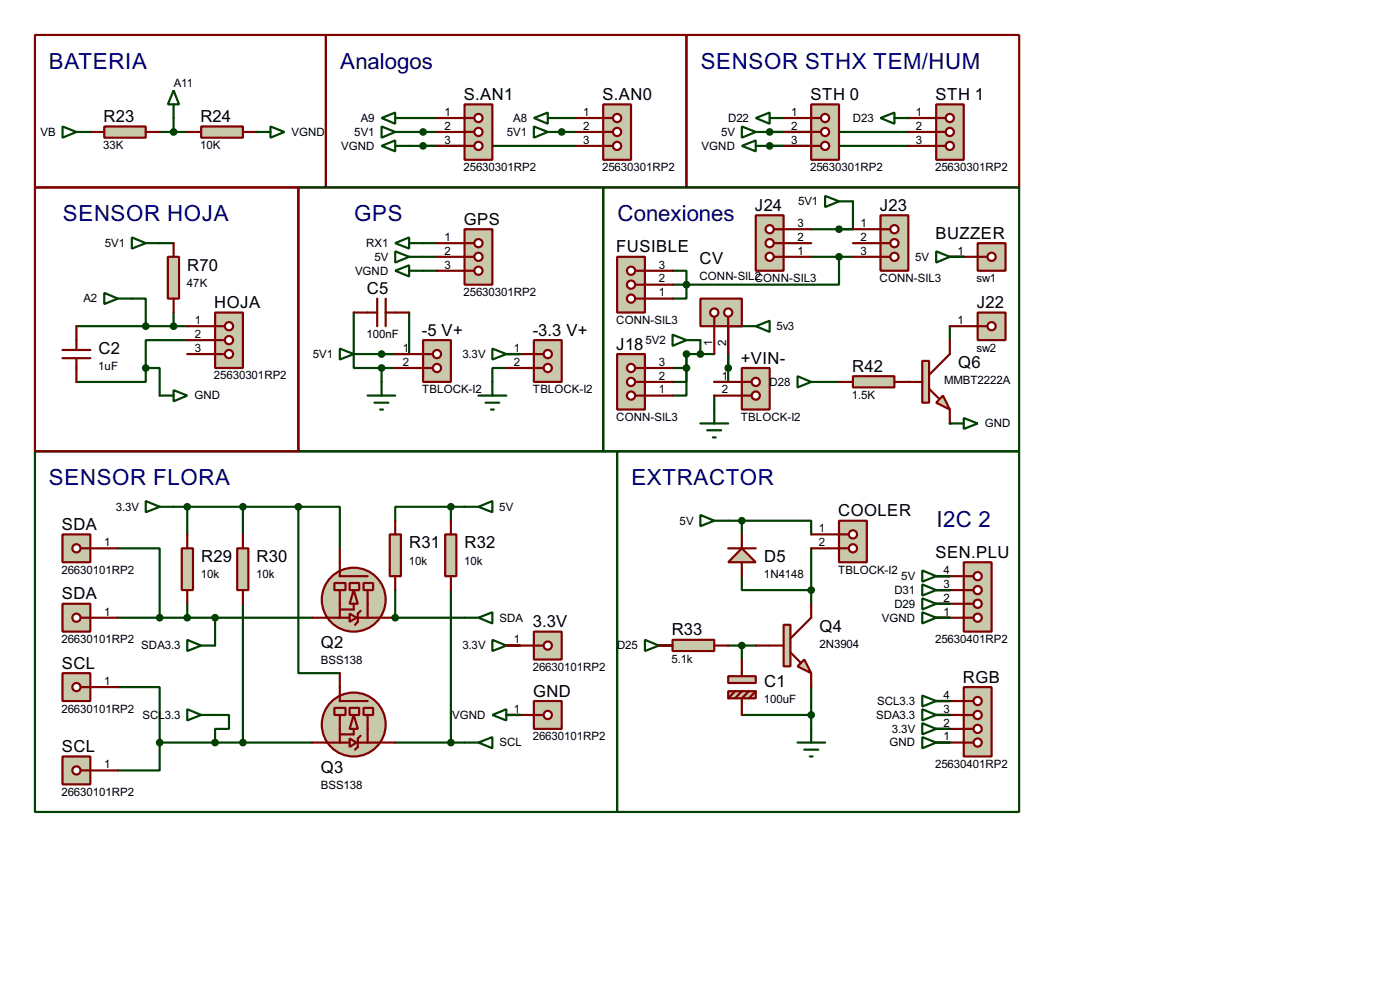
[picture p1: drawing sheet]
<svg xmlns="http://www.w3.org/2000/svg" width="256mm" height="180mm" viewBox="0 0 256 180" stroke-linecap="round" stroke-linejoin="round" font-family="sans-serif">
<circle cx="143.6" cy="21.6" r=".2" fill="#004000"/>
<path d="M141 26.7h25.4" fill="none" stroke="#004000" stroke-width=".4"/>
<circle cx="141" cy="24.2" r=".2" fill="#004000"/>
<path d="M141 24.2h25.4" fill="none" stroke="#004000" stroke-width=".4"/>
<circle cx="166.4" cy="21.6" r=".2" fill="#004000"/>
<path d="M102.9 21.6h2.6M77.5 47h2.6M77.5 44.5h2.6" fill="none" stroke="#004000" stroke-width=".4"/>
<circle cx="102.9" cy="24.2" r=".2" fill="#004000"/>
<path d="M75 24.2h5.1M75 21.6h5.1M102.9 24.2h2.6" fill="none" stroke="#004000" stroke-width=".4"/>
<circle cx="16.6" cy="24.2" r=".2" fill="#004000"/>
<path d="M29.3 24.2h5M31.8 21.6v2.6M24.2 54.7h2.5v5h-12.7M29.3 44.5h2.5M26.7 67.4v2.5h-12.7M92.8 67.4h-2.6v2.5M92.8 64.8h2.5M130.9 72.4v2.6M92.8 118.2h2.5" fill="none" stroke="#004000" stroke-width=".4"/>
<circle cx="141" cy="26.7" r=".2" fill="#004000"/>
<path d="M92.8 130.9h2.5" fill="none" stroke="#004000" stroke-width=".4"/>
<circle cx="47" cy="24.2" r=".2" fill="#004000"/>
<path d="M75 26.7h30.5M77.5 49.6h2.6M31.8 92.8h22.9M34.3 92.8v5M44.5 92.8v5M54.7 92.8h7.6v7.6M54.7 92.8v30.4h7.6M82.6 92.8h-10.2v2.5M82.6 92.8h2.5M82.6 92.8v2.5M34.3 110.5v2.6" fill="none" stroke="#004000" stroke-width=".4"/>
<circle cx="72.4" cy="113.1" r=".2" fill="#004000"/>
<g fill="none" stroke="#004000" stroke-width=".4">
<path d="M26.7 59.7h7.6M31.8 57.2v2.5M64.8 57.2v10.2h5.1M75 57.2v7.6h-5.1M123.2 49.6h2.6v2.5M123.2 52.1h2.6M125.8 52.1v2.6h-2.6M174 59.7v2.6M174 47h2.6M34.3 62.3h-7.6v5.1h2.6v5M67.4 64.8h5M69.9 67.4v2.5"/>
<path d="M69.9 67.4h2.5M123.2 69.9h2.6v-2.5v5h-2.6M133.4 95.3h2.5M135.9 95.3h12.7v2.5M135.9 95.3v2.5M21.6 100.4h7.7v12.7M21.6 113.1h12.7M44.5 110.5v25.4h12.7M72.4 108v5.1h12.7M82.6 108v27.9M120.7 118.2h2.5M133.4 118.2h5.1"/>
<path d="M135.9 105.5v2.5h12.7M135.9 118.2v2.5M148.6 100.4v10.1M21.6 125.8h7.7v15.2h-7.7M72.4 135.9h12.7M135.9 130.9h12.7M148.6 125.8v7.6"/>
</g>
<g fill="#004000">
<circle cx="166.4" cy="69.9" r=".2"/>
<circle cx="174" cy="77.5" r=".2"/>
</g>
<g fill="none" stroke="#004000" stroke-width=".4">
<path d="M135.9 23.2l2.6 1-2.6 1zM138.5 24.2h2.5M156.3 36.9v5.1h-2.6M135.9 59.7h-2.5v7.7M148.6 47h7.7M148.6 42h7.7M153.7 47v5.1h-27.9M125.8 64.8v2.6h-2.6M125.8 64.8v2.6M125.8 64.8h5.1M128.3 62.3v2.5M133.4 67.4v2.5h-2.5"/>
<path d="M133.4 64.8v2.6M151.2 69.9h2.5M34.3 113.1h22.9M39.4 113.1v5.1M171.5 113.1h2.5M171.5 110.5h2.5M171.5 105.5h2.5M171.5 108h2.5M29.3 135.9h15.2M39.4 130.9h2.6v2.5h-2.6v2.5M171.5 133.4h2.5M171.5 128.3h2.5"/>
<path d="M171.5 130.9h2.5M171.5 135.9h2.5"/>
</g>
<path d="M148.6 19.1h5.1v10.2h-5.1z" fill="#c8c8aa" stroke="#800000" stroke-width=".4"/>
<path d="M148.6 21.6h1.8" fill="none" stroke="#800000" stroke-width=".4"/>
<circle cx="151.1" cy="21.6" r=".75" fill="#feffff" stroke="#800000" stroke-width=".4"/>
<path d="M148.6 24.2h1.8" fill="none" stroke="#800000" stroke-width=".4"/>
<circle cx="151.1" cy="24.2" r=".75" fill="#feffff" stroke="#800000" stroke-width=".4"/>
<path d="M148.6 26.7h1.8" fill="none" stroke="#800000" stroke-width=".4"/>
<circle cx="151.1" cy="26.7" r=".75" fill="#feffff" stroke="#800000" stroke-width=".4"/>
<path d="M143.6 21.6h5M143.6 24.2h5M143.6 26.7h5" fill="none" stroke="#800000" stroke-width=".4"/>
<path d="M138.5 21.6l2.5-1v2.1zM141 21.6h2.6" fill="none" stroke="#004000" stroke-width=".4"/>
<path d="M171.5 19.1h5.1v10.2h-5.1z" fill="#c8c8aa" stroke="#800000" stroke-width=".4"/>
<path d="M171.5 21.6h1.8" fill="none" stroke="#800000" stroke-width=".4"/>
<circle cx="174" cy="21.6" r=".75" fill="#feffff" stroke="#800000" stroke-width=".4"/>
<path d="M171.5 24.2h1.8" fill="none" stroke="#800000" stroke-width=".4"/>
<circle cx="174" cy="24.2" r=".75" fill="#feffff" stroke="#800000" stroke-width=".4"/>
<path d="M171.5 26.7h1.8" fill="none" stroke="#800000" stroke-width=".4"/>
<circle cx="174" cy="26.7" r=".75" fill="#feffff" stroke="#800000" stroke-width=".4"/>
<path d="M166.4 21.6h5.1M166.4 24.2h5.1M166.4 26.7h5.1" fill="none" stroke="#800000" stroke-width=".4"/>
<g fill="#004000" stroke="#004000" stroke-width=".4">
<circle cx="141" cy="26.7" r=".5"/>
<circle cx="141" cy="24.2" r=".5"/>
</g>
<path d="M161.3 21.6l2.6-1v2.1zM163.9 21.6h2.5M72.4 46l2.6 1-2.6 1.1zM75 47h2.5" fill="none" stroke="#004000" stroke-width=".4"/>
<path d="M85.1 42h5.1v10.1h-5.1z" fill="#c8c8aa" stroke="#800000" stroke-width=".4"/>
<path d="M85.1 44.5h1.8" fill="none" stroke="#800000" stroke-width=".4"/>
<circle cx="87.6" cy="44.5" r=".75" fill="#feffff" stroke="#800000" stroke-width=".4"/>
<path d="M85.1 47h1.8" fill="none" stroke="#800000" stroke-width=".4"/>
<circle cx="87.6" cy="47" r=".75" fill="#feffff" stroke="#800000" stroke-width=".4"/>
<path d="M85.1 49.6h1.8" fill="none" stroke="#800000" stroke-width=".4"/>
<circle cx="87.6" cy="49.6" r=".75" fill="#feffff" stroke="#800000" stroke-width=".4"/>
<path d="M80.1 44.5h5M80.1 47h5M80.1 49.6h5" fill="none" stroke="#800000" stroke-width=".4"/>
<path d="M97.8 23.2l2.6 1-2.6 1zM100.4 24.2h2.5M72.4 44.5l2.6-1v2zM75 44.5h2.5" fill="none" stroke="#004000" stroke-width=".4"/>
<path d="M110.5 19.1h5.1v10.2h-5.1z" fill="#c8c8aa" stroke="#800000" stroke-width=".4"/>
<path d="M110.5 21.6h1.8" fill="none" stroke="#800000" stroke-width=".4"/>
<circle cx="113" cy="21.6" r=".75" fill="#feffff" stroke="#800000" stroke-width=".4"/>
<path d="M110.5 24.2h1.8" fill="none" stroke="#800000" stroke-width=".4"/>
<circle cx="113" cy="24.2" r=".75" fill="#feffff" stroke="#800000" stroke-width=".4"/>
<path d="M110.5 26.7h1.8" fill="none" stroke="#800000" stroke-width=".4"/>
<circle cx="113" cy="26.7" r=".75" fill="#feffff" stroke="#800000" stroke-width=".4"/>
<path d="M105.5 21.6h5M105.5 24.2h5M105.5 26.7h5" fill="none" stroke="#800000" stroke-width=".4"/>
<path d="M69.9 23.2l2.5 1-2.5 1zM72.4 24.2h2.6M97.8 21.6l2.6-1v2.1zM100.4 21.6h2.5" fill="none" stroke="#004000" stroke-width=".4"/>
<circle cx="102.9" cy="24.2" r=".5" fill="#004000" stroke="#004000" stroke-width=".4"/>
<path d="M85.1 19.1h5.1v10.2h-5.1z" fill="#c8c8aa" stroke="#800000" stroke-width=".4"/>
<path d="M85.1 21.6h1.8" fill="none" stroke="#800000" stroke-width=".4"/>
<circle cx="87.6" cy="21.6" r=".75" fill="#feffff" stroke="#800000" stroke-width=".4"/>
<path d="M85.1 24.2h1.8" fill="none" stroke="#800000" stroke-width=".4"/>
<circle cx="87.6" cy="24.2" r=".75" fill="#feffff" stroke="#800000" stroke-width=".4"/>
<path d="M85.1 26.7h1.8" fill="none" stroke="#800000" stroke-width=".4"/>
<circle cx="87.6" cy="26.7" r=".75" fill="#feffff" stroke="#800000" stroke-width=".4"/>
<path d="M80.1 21.6h5M80.1 24.2h5M80.1 26.7h5" fill="none" stroke="#800000" stroke-width=".4"/>
<path d="M69.9 21.6l2.5-1v2.1zM72.4 21.6h2.6M128.3 94.3l2.6 1-2.6 1zM130.9 95.3h2.5" fill="none" stroke="#004000" stroke-width=".4"/>
<circle cx="77.5" cy="24.2" r=".5" fill="#004000" stroke="#004000" stroke-width=".4"/>
<path d="M19.1 23.2h7.6v2h-7.6z" fill="#c8c8aa" stroke="#800000" stroke-width=".4"/>
<path d="M16.6 24.2h2.5M26.7 24.2h2.6" fill="none" stroke="#800000" stroke-width=".4"/>
<path d="M36.9 23.2h7.6v2h-7.6z" fill="#c8c8aa" stroke="#800000" stroke-width=".4"/>
<path d="M34.3 24.2h2.6M44.5 24.2h2.5" fill="none" stroke="#800000" stroke-width=".4"/>
<path d="M31.8 16.6l1 2.5h-2zM31.8 19.1v2.5M11.5 23.2l2.5 1-2.5 1zM14 24.2h2.6M6.4 82.6h106.7v66h-106.7zM90.2 117.1l2.6 1.1-2.6 1zM92.8 118.2h2.5" fill="none" stroke="#004000" stroke-width=".4"/>
<circle cx="31.8" cy="24.2" r=".5" fill="#004000" stroke="#004000" stroke-width=".4"/>
<path d="M30.8 47h2v7.7h-2z" fill="#c8c8aa" stroke="#800000" stroke-width=".4"/>
<path d="M14 59.7v4.4M31.8 44.5v2.5M31.8 54.7v2.5M11.5 65.6h5.1M11.5 64.1h5.1M14 65.6v4.3" fill="none" stroke="#800000" stroke-width=".4"/>
<path d="M77.5 62.3h5.1v7.6h-5.1z" fill="#c8c8aa" stroke="#800000" stroke-width=".4"/>
<path d="M77.5 64.8h1.8" fill="none" stroke="#800000" stroke-width=".4"/>
<circle cx="80" cy="64.8" r=".75" fill="#feffff" stroke="#800000" stroke-width=".4"/>
<path d="M77.5 67.4h1.8" fill="none" stroke="#800000" stroke-width=".4"/>
<circle cx="80" cy="67.4" r=".75" fill="#feffff" stroke="#800000" stroke-width=".4"/>
<path d="M72.4 64.8h5.1M72.4 67.4h5.1" fill="none" stroke="#800000" stroke-width=".4"/>
<path d="M97.8 62.3h5.1v7.6h-5.1z" fill="#c8c8aa" stroke="#800000" stroke-width=".4"/>
<path d="M97.8 64.8h1.8" fill="none" stroke="#800000" stroke-width=".4"/>
<circle cx="100.3" cy="64.8" r=".75" fill="#feffff" stroke="#800000" stroke-width=".4"/>
<path d="M97.8 67.4h1.8" fill="none" stroke="#800000" stroke-width=".4"/>
<circle cx="100.3" cy="67.4" r=".75" fill="#feffff" stroke="#800000" stroke-width=".4"/>
<path d="M92.8 64.8h5M92.8 67.4h5" fill="none" stroke="#800000" stroke-width=".4"/>
<path d="M24.2 43.5l2.5 1-2.5 1zM26.7 44.5h2.6" fill="none" stroke="#004000" stroke-width=".4"/>
<circle cx="26.7" cy="67.4" r=".5" fill="#004000" stroke="#004000" stroke-width=".4"/>
<path d="M97.8 115.6h5.1v5.1h-5.1z" fill="#c8c8aa" stroke="#800000" stroke-width=".4"/>
<path d="M97.8 118.2h1.8" fill="none" stroke="#800000" stroke-width=".4"/>
<circle cx="100.3" cy="118.2" r=".75" fill="#feffff" stroke="#800000" stroke-width=".4"/>
<path d="M92.8 118.2h5" fill="none" stroke="#800000" stroke-width=".4"/>
<path d="M11.5 110.5h5.1v5.1h-5.1z" fill="#c8c8aa" stroke="#800000" stroke-width=".4"/>
<path d="M14.8 113.1h1.8" fill="none" stroke="#800000" stroke-width=".4"/>
<circle cx="14" cy="113.1" r=".75" fill="#feffff" stroke="#800000" stroke-width=".4"/>
<path d="M16.6 113.1h5" fill="none" stroke="#800000" stroke-width=".4"/>
<path d="M11.5 123.2h5.1v5.1h-5.1z" fill="#c8c8aa" stroke="#800000" stroke-width=".4"/>
<path d="M14.8 125.8h1.8" fill="none" stroke="#800000" stroke-width=".4"/>
<circle cx="14" cy="125.8" r=".75" fill="#feffff" stroke="#800000" stroke-width=".4"/>
<path d="M16.6 125.8h5" fill="none" stroke="#800000" stroke-width=".4"/>
<path d="M97.8 128.3h5.1v5.1h-5.1z" fill="#c8c8aa" stroke="#800000" stroke-width=".4"/>
<path d="M97.8 130.9h1.8" fill="none" stroke="#800000" stroke-width=".4"/>
<circle cx="100.3" cy="130.9" r=".75" fill="#feffff" stroke="#800000" stroke-width=".4"/>
<path d="M92.8 130.9h5" fill="none" stroke="#800000" stroke-width=".4"/>
<path d="M11.5 97.8h5.1v5.1h-5.1z" fill="#c8c8aa" stroke="#800000" stroke-width=".4"/>
<path d="M14.8 100.4h1.8" fill="none" stroke="#800000" stroke-width=".4"/>
<circle cx="14" cy="100.4" r=".75" fill="#feffff" stroke="#800000" stroke-width=".4"/>
<path d="M16.6 100.4h5" fill="none" stroke="#800000" stroke-width=".4"/>
<path d="M11.5 138.5h5.1v5.1h-5.1z" fill="#c8c8aa" stroke="#800000" stroke-width=".4"/>
<path d="M14.8 141h1.8" fill="none" stroke="#800000" stroke-width=".4"/>
<circle cx="14" cy="141" r=".75" fill="#feffff" stroke="#800000" stroke-width=".4"/>
<path d="M16.6 141h5" fill="none" stroke="#800000" stroke-width=".4"/>
<g fill="none" stroke="#004000" stroke-width=".4">
<path d="M19.1 53.6l2.5 1.1-2.5 1zM21.6 54.7h2.6M62.3 63.8l2.5 1-2.5 1zM64.8 64.8h2.6M67.4 72.4h5M68.6 73.7h2.6M69.7 75h.5M69.9 69.9v2.5M87.7 72.4h5.1M89 73.7h2.5M90 75h.5M90.2 63.8l2.6 1-2.6 1z"/>
<path d="M90.2 69.9v2.5M92.8 64.8h2.5"/>
</g>
<circle cx="26.7" cy="59.7" r=".5" fill="#004000" stroke="#004000" stroke-width=".4"/>
<path d="M135.9 67.4h5.1v7.6h-5.1z" fill="#c8c8aa" stroke="#800000" stroke-width=".4"/>
<path d="M135.9 69.9h1.8" fill="none" stroke="#800000" stroke-width=".4"/>
<circle cx="138.4" cy="69.9" r=".75" fill="#feffff" stroke="#800000" stroke-width=".4"/>
<path d="M135.9 72.4h1.8" fill="none" stroke="#800000" stroke-width=".4"/>
<circle cx="138.4" cy="72.4" r=".75" fill="#feffff" stroke="#800000" stroke-width=".4"/>
<path d="M6.4 6.4h53.3v27.9h-53.3zM59.7 6.4h66.1v27.9h-66.1zM125.8 6.4h60.9v27.9h-60.9zM130.9 69.9h5M130.9 72.4h5" fill="none" stroke="#800000" stroke-width=".4"/>
<g fill="none" stroke="#004000" stroke-width=".4">
<path d="M47 24.2h2.6M49.6 23.2l2.5 1-2.5 1zM54.7 34.3h55.8v48.3h-55.8zM69.9 26.7l2.5-1v2zM72.4 26.7h2.6M110.5 34.3h76.2v48.3h-76.2zM135.9 26.7l2.6-1v2zM138.5 26.7h2.5M151.2 35.9l2.5 1-2.5 1zM153.7 36.9h2.6M72.4 49.6l2.6-1v2zM75 49.6h2.5"/>
<path d="M128.3 77.5h5.1M129.6 78.8h2.5M130.9 75v2.5M130.6 80.1h.5M90.2 130.9l2.6-1.1v2.1zM92.8 130.9h2.5"/>
</g>
<circle cx="77.5" cy="26.7" r=".5" fill="#004000" stroke="#004000" stroke-width=".4"/>
<path d="M33.3 100.4h2.1v7.6h-2.1z" fill="#c8c8aa" stroke="#800000" stroke-width=".4"/>
<path d="M34.3 97.8v2.6M34.3 108v2.5" fill="none" stroke="#800000" stroke-width=".4"/>
<path d="M43.5 100.4h2v7.6h-2z" fill="#c8c8aa" stroke="#800000" stroke-width=".4"/>
<path d="M44.5 97.8v2.6M44.5 108v2.5" fill="none" stroke="#800000" stroke-width=".4"/>
<path d="M71.4 97.8h2.1v7.7h-2.1z" fill="#c8c8aa" stroke="#800000" stroke-width=".4"/>
<path d="M72.4 95.3v2.5M72.4 105.5v2.5" fill="none" stroke="#800000" stroke-width=".4"/>
<path d="M81.6 97.8h2v7.7h-2z" fill="#c8c8aa" stroke="#800000" stroke-width=".4"/>
<path d="M82.6 95.3v2.5M82.6 105.5v2.5" fill="none" stroke="#800000" stroke-width=".4"/>
<g fill="#c8c8aa" stroke="#800000" stroke-width=".4">
<path d="M64.8 108l.8 2.5h-1.5z"/>
<circle cx="64.8" cy="109.8" r="5.9"/>
</g>
<path d="M62.3 102.9v2.6h5.1M62.3 108v5.1M64.8 110.5v1.1h-2.5M67.4 108v5.1" fill="none" stroke="#800000" stroke-width=".4"/>
<path d="M64.1 112.3l1.2 .8-1.2 .7z" fill="#c8c8aa" stroke="#800000" stroke-width=".4"/>
<path d="M59.7 113.1h4.4M65.6 113.1h4.1M66.1 111.8l-.5 .5v1.5l-.5 .6" fill="none" stroke="#800000" stroke-width=".4"/>
<g fill="#c8c8aa" stroke="#800000" stroke-width=".4">
<path d="M66.6 106.7h1.8v1.3h-1.8z"/>
<path d="M61.3 106.7h2v1.3h-2z"/>
<path d="M64.1 106.7h1.7v1.3h-1.7z"/>
</g>
<path d="M57.2 113.1h2.5M62.3 100.4v2.5M69.9 113.1h2.5" fill="none" stroke="#800000" stroke-width=".4"/>
<g fill="#c8c8aa" stroke="#800000" stroke-width=".4">
<path d="M64.8 130.9l.8 2.5h-1.5z"/>
<circle cx="64.8" cy="132.6" r="5.9"/>
</g>
<path d="M62.3 125.8v2.5h5.1M62.3 130.9v5M64.8 133.4v1h-2.5M67.4 130.9v5" fill="none" stroke="#800000" stroke-width=".4"/>
<path d="M64.1 135.2l1.2 .7-1.2 .8z" fill="#c8c8aa" stroke="#800000" stroke-width=".4"/>
<path d="M59.7 135.9h4.4M65.6 135.9h4.1M66.1 134.7l-.5 .5v1.5l-.5 .5" fill="none" stroke="#800000" stroke-width=".4"/>
<g fill="#c8c8aa" stroke="#800000" stroke-width=".4">
<path d="M66.6 129.6h1.8v1.3h-1.8z"/>
<path d="M61.3 129.6h2v1.3h-2z"/>
<path d="M64.1 129.6h1.7v1.3h-1.7z"/>
</g>
<path d="M57.2 135.9h2.5M62.3 123.2v2.6M69.9 135.9h2.5" fill="none" stroke="#800000" stroke-width=".4"/>
<g fill="none" stroke="#004000" stroke-width=".4">
<path d="M26.7 91.7l2.6 1.1-2.6 1zM29.3 92.8h2.5M85.1 92.8h2.6M87.7 92.8l2.5-1.1v2.1zM85.1 113.1h2.6M87.7 113.1l2.5-1v2zM118.2 117.1l2.5 1.1-2.5 1zM120.7 118.2h2.5M85.1 135.9h2.6M87.7 135.9l2.5-1v2.1zM146.1 135.9h5.1M147.4 137.2h2.5"/>
<path d="M148.4 138.5h.5M148.6 133.4v2.5"/>
</g>
<g fill="#004000" stroke="#004000" stroke-width=".4">
<circle cx="34.3" cy="92.8" r=".5"/>
<circle cx="44.5" cy="92.8" r=".5"/>
<circle cx="54.6" cy="92.8" r=".5"/>
<circle cx="82.6" cy="92.8" r=".5"/>
<circle cx="34.3" cy="113.1" r=".5"/>
<circle cx="72.4" cy="113.1" r=".5"/>
<circle cx="44.5" cy="135.9" r=".5"/>
<circle cx="82.6" cy="135.9" r=".5"/>
<circle cx="29.2" cy="113.1" r=".5"/>
<circle cx="29.2" cy="135.9" r=".5"/>
</g>
<path d="M123.2 117.1h7.7v2.1h-7.7z" fill="#c8c8aa" stroke="#800000" stroke-width=".4"/>
<path d="M120.7 118.2h2.5M130.9 118.2h2.5" fill="none" stroke="#800000" stroke-width=".4"/>
<path d="M147.4 120.7l1.2 2.5-2.5-1.2z" fill="#c8c8aa" stroke="#800000" stroke-width=".4"/>
<path d="M143.6 114.4h1.2v7.6h-1.2z" fill="#c8c8aa" stroke="#800000" stroke-width=".4"/>
<path d="M138.5 118.2h5.1M144.8 119.4l1.8 1.8M148.6 110.5v2.6l-3.8 3.8M148.6 123.2v2.6" fill="none" stroke="#800000" stroke-width=".4"/>
<circle cx="148.6" cy="108" r=".5" fill="#004000" stroke="#004000" stroke-width=".4"/>
<path d="M135.9 100.4l2.6 2.5h-5.1z" fill="#c8c8aa" stroke="#800000" stroke-width=".4"/>
<path d="M135.9 97.8v2.6M133.4 100.4h5.1M135.9 102.9v2.6" fill="none" stroke="#800000" stroke-width=".4"/>
<path d="M153.7 95.3h5.1v7.6h-5.1z" fill="#c8c8aa" stroke="#800000" stroke-width=".4"/>
<path d="M153.7 97.8h1.8" fill="none" stroke="#800000" stroke-width=".4"/>
<circle cx="156.2" cy="97.8" r=".75" fill="#feffff" stroke="#800000" stroke-width=".4"/>
<path d="M153.7 100.4h1.8" fill="none" stroke="#800000" stroke-width=".4"/>
<circle cx="156.2" cy="100.4" r=".75" fill="#feffff" stroke="#800000" stroke-width=".4"/>
<path d="M148.6 97.8h5.1M148.6 100.4h5.1" fill="none" stroke="#800000" stroke-width=".4"/>
<circle cx="135.9" cy="95.3" r=".5" fill="#004000" stroke="#004000" stroke-width=".4"/>
<g fill="#c8c8aa" stroke="#800000" stroke-width=".4">
<path d="M133.4 123.8h5.1v1.2h-5.1z"/>
<path d="M133.4 126.5h5.1v1.3h-5.1z"/>
</g>
<path d="M134.7 126.5l-1.3 1.3M135.9 120.7v3.1M135.9 126.5l-1.2 1.3M137.2 126.5l-1.3 1.3v3.1M138.5 126.5l-1.3 1.3" fill="none" stroke="#800000" stroke-width=".4"/>
<g fill="#004000" stroke="#004000" stroke-width=".4">
<circle cx="135.9" cy="118.2" r=".5"/>
<circle cx="148.6" cy="130.9" r=".5"/>
</g>
<path d="M29.3 72.4h2.5M31.8 71.4l2.5 1-2.5 1.1zM113.1 82.6h73.6v66h-73.6z" fill="none" stroke="#004000" stroke-width=".4"/>
<path d="M39.4 57.2h5.1v10.2h-5.1z" fill="#c8c8aa" stroke="#800000" stroke-width=".4"/>
<path d="M39.4 59.7h1.8" fill="none" stroke="#800000" stroke-width=".4"/>
<circle cx="41.9" cy="59.7" r=".75" fill="#feffff" stroke="#800000" stroke-width=".4"/>
<path d="M39.4 62.3h1.8" fill="none" stroke="#800000" stroke-width=".4"/>
<circle cx="41.9" cy="62.3" r=".75" fill="#feffff" stroke="#800000" stroke-width=".4"/>
<path d="M39.4 64.8h1.8" fill="none" stroke="#800000" stroke-width=".4"/>
<circle cx="41.9" cy="64.8" r=".75" fill="#feffff" stroke="#800000" stroke-width=".4"/>
<path d="M34.3 59.7h5.1M34.3 62.3h5.1M34.3 64.8h5.1" fill="none" stroke="#800000" stroke-width=".4"/>
<circle cx="31.8" cy="59.7" r=".5" fill="#004000" stroke="#004000" stroke-width=".4"/>
<path d="M113.1 47h5.1v10.2h-5.1z" fill="#c8c8aa" stroke="#800000" stroke-width=".4"/>
<path d="M116.4 54.7h1.8" fill="none" stroke="#800000" stroke-width=".4"/>
<circle cx="115.6" cy="54.7" r=".75" fill="#feffff" stroke="#800000" stroke-width=".4"/>
<path d="M116.4 52.1h1.8" fill="none" stroke="#800000" stroke-width=".4"/>
<circle cx="115.6" cy="52.1" r=".75" fill="#feffff" stroke="#800000" stroke-width=".4"/>
<path d="M116.4 49.6h1.8" fill="none" stroke="#800000" stroke-width=".4"/>
<circle cx="115.6" cy="49.6" r=".75" fill="#feffff" stroke="#800000" stroke-width=".4"/>
<path d="M118.2 54.7h5M118.2 52.1h5M118.2 49.6h5" fill="none" stroke="#800000" stroke-width=".4"/>
<path d="M113.1 64.8h5.1v10.2h-5.1z" fill="#c8c8aa" stroke="#800000" stroke-width=".4"/>
<path d="M116.4 72.4h1.8" fill="none" stroke="#800000" stroke-width=".4"/>
<circle cx="115.6" cy="72.4" r=".75" fill="#feffff" stroke="#800000" stroke-width=".4"/>
<path d="M116.4 69.9h1.8" fill="none" stroke="#800000" stroke-width=".4"/>
<circle cx="115.6" cy="69.9" r=".75" fill="#feffff" stroke="#800000" stroke-width=".4"/>
<path d="M116.4 67.4h1.8" fill="none" stroke="#800000" stroke-width=".4"/>
<circle cx="115.6" cy="67.4" r=".75" fill="#feffff" stroke="#800000" stroke-width=".4"/>
<path d="M64.8 57.2h4.3M69.1 54.7v5M70.7 54.7v5M70.7 57.2h4.3M118.2 72.4h5M118.2 69.9h5M118.2 67.4h5" fill="none" stroke="#800000" stroke-width=".4"/>
<g fill="#004000" stroke="#004000" stroke-width=".4">
<circle cx="125.7" cy="52.1" r=".5"/>
<circle cx="125.7" cy="67.4" r=".5"/>
<circle cx="69.9" cy="64.8" r=".5"/>
<circle cx="69.9" cy="67.4" r=".5"/>
</g>
<path d="M179.1 44.5h5.1v5.1h-5.1z" fill="#c8c8aa" stroke="#800000" stroke-width=".4"/>
<path d="M179.1 47h1.8" fill="none" stroke="#800000" stroke-width=".4"/>
<circle cx="181.6" cy="47" r=".75" fill="#feffff" stroke="#800000" stroke-width=".4"/>
<path d="M174 47h5.1" fill="none" stroke="#800000" stroke-width=".4"/>
<path d="M179.1 57.2h5.1v5.1h-5.1z" fill="#c8c8aa" stroke="#800000" stroke-width=".4"/>
<path d="M179.1 59.7h1.8" fill="none" stroke="#800000" stroke-width=".4"/>
<circle cx="181.6" cy="59.7" r=".75" fill="#feffff" stroke="#800000" stroke-width=".4"/>
<path d="M174 59.7h5.1" fill="none" stroke="#800000" stroke-width=".4"/>
<path d="M172.8 72.4l1.2 2.6-2.5-1.3z" fill="#c8c8aa" stroke="#800000" stroke-width=".4"/>
<path d="M169 66.1h1.2v7.6h-1.2z" fill="#c8c8aa" stroke="#800000" stroke-width=".4"/>
<path d="M166.4 69.9h2.6M170.2 71.2l1.8 1.8M174 62.3v2.5l-3.8 3.8M174 75v2.5" fill="none" stroke="#800000" stroke-width=".4"/>
<path d="M171.5 46l2.5 1-2.5 1.1zM174 47h2.6" fill="none" stroke="#004000" stroke-width=".4"/>
<path d="M156.3 68.9h7.6v2h-7.6z" fill="#c8c8aa" stroke="#800000" stroke-width=".4"/>
<path d="M153.7 69.9h2.6M163.9 69.9h2.5" fill="none" stroke="#800000" stroke-width=".4"/>
<path d="M146.1 68.9l2.5 1-2.5 1zM148.6 69.9h2.6M174 77.5h2.6M176.6 76.5l2.5 1-2.5 1z" fill="none" stroke="#004000" stroke-width=".4"/>
<path d="M161.3 39.4h5.1v10.2h-5.1z" fill="#c8c8aa" stroke="#800000" stroke-width=".4"/>
<path d="M161.3 42h1.8" fill="none" stroke="#800000" stroke-width=".4"/>
<circle cx="163.8" cy="42" r=".75" fill="#feffff" stroke="#800000" stroke-width=".4"/>
<path d="M161.3 44.5h1.8" fill="none" stroke="#800000" stroke-width=".4"/>
<circle cx="163.8" cy="44.5" r=".75" fill="#feffff" stroke="#800000" stroke-width=".4"/>
<path d="M161.3 47h1.8" fill="none" stroke="#800000" stroke-width=".4"/>
<circle cx="163.8" cy="47" r=".75" fill="#feffff" stroke="#800000" stroke-width=".4"/>
<path d="M156.3 42h5M156.3 44.5h5M156.3 47h5" fill="none" stroke="#800000" stroke-width=".4"/>
<path d="M138.5 39.4h5.1v10.2h-5.1z" fill="#c8c8aa" stroke="#800000" stroke-width=".4"/>
<path d="M141.8 47h1.8" fill="none" stroke="#800000" stroke-width=".4"/>
<circle cx="141" cy="47" r=".75" fill="#feffff" stroke="#800000" stroke-width=".4"/>
<path d="M141.8 44.5h1.8" fill="none" stroke="#800000" stroke-width=".4"/>
<circle cx="141" cy="44.5" r=".75" fill="#feffff" stroke="#800000" stroke-width=".4"/>
<path d="M141.8 42h1.8" fill="none" stroke="#800000" stroke-width=".4"/>
<circle cx="141" cy="42" r=".75" fill="#feffff" stroke="#800000" stroke-width=".4"/>
<path d="M143.6 47h5M143.6 44.5h5M143.6 42h5" fill="none" stroke="#800000" stroke-width=".4"/>
<g fill="#004000" stroke="#004000" stroke-width=".4">
<circle cx="153.7" cy="47" r=".5"/>
<circle cx="153.7" cy="42" r=".5"/>
</g>
<path d="M176.6 125.8h5.1v12.7h-5.1z" fill="#c8c8aa" stroke="#800000" stroke-width=".4"/>
<path d="M176.6 135.9h1.8" fill="none" stroke="#800000" stroke-width=".4"/>
<circle cx="179.1" cy="135.9" r=".75" fill="#feffff" stroke="#800000" stroke-width=".4"/>
<path d="M176.6 133.4h1.8" fill="none" stroke="#800000" stroke-width=".4"/>
<circle cx="179.1" cy="133.4" r=".75" fill="#feffff" stroke="#800000" stroke-width=".4"/>
<path d="M176.6 130.9h1.8" fill="none" stroke="#800000" stroke-width=".4"/>
<circle cx="179.1" cy="130.9" r=".75" fill="#feffff" stroke="#800000" stroke-width=".4"/>
<path d="M176.6 128.3h1.8" fill="none" stroke="#800000" stroke-width=".4"/>
<circle cx="179.1" cy="128.3" r=".75" fill="#feffff" stroke="#800000" stroke-width=".4"/>
<path d="M171.5 135.9h5.1M171.5 133.4h5.1M171.5 130.9h5.1M171.5 128.3h5.1" fill="none" stroke="#800000" stroke-width=".4"/>
<g fill="none" stroke="#004000" stroke-width=".4">
<path d="M123.2 61.3l2.6 1-2.6 1zM125.8 62.3h2.5M34.3 117.1l2.6 1.1-2.6 1zM36.9 118.2h2.5M34.3 129.8l2.6 1.1-2.6 1zM36.9 130.9h2.5M169 132.4l2.5 1-2.5 1zM169 127.3l2.5 1-2.5 1zM169 129.8l2.5 1.1-2.5 1zM169 134.9l2.5 1-2.5 1.1zM171.5 133.4h2.5M171.5 128.3h2.5"/>
<path d="M171.5 130.9h2.5M171.5 135.9h2.5"/>
</g>
<g fill="#004000" stroke="#004000" stroke-width=".4">
<circle cx="39.4" cy="113.1" r=".5"/>
<circle cx="39.4" cy="135.9" r=".5"/>
<circle cx="125.7" cy="64.8" r=".5"/>
</g>
<path d="M176.6 102.9h5.1v12.7h-5.1z" fill="#c8c8aa" stroke="#800000" stroke-width=".4"/>
<path d="M176.6 113.1h1.8" fill="none" stroke="#800000" stroke-width=".4"/>
<circle cx="179.1" cy="113.1" r=".75" fill="#feffff" stroke="#800000" stroke-width=".4"/>
<path d="M176.6 110.5h1.8" fill="none" stroke="#800000" stroke-width=".4"/>
<circle cx="179.1" cy="110.5" r=".75" fill="#feffff" stroke="#800000" stroke-width=".4"/>
<path d="M176.6 108h1.8" fill="none" stroke="#800000" stroke-width=".4"/>
<circle cx="179.1" cy="108" r=".75" fill="#feffff" stroke="#800000" stroke-width=".4"/>
<path d="M176.6 105.5h1.8" fill="none" stroke="#800000" stroke-width=".4"/>
<circle cx="179.1" cy="105.5" r=".75" fill="#feffff" stroke="#800000" stroke-width=".4"/>
<path d="M171.5 113.1h5.1M171.5 110.5h5.1M171.5 108h5.1M171.5 105.5h5.1" fill="none" stroke="#800000" stroke-width=".4"/>
<path d="M135.9 59.7h2.6M138.5 59.7l2.5-1v2.1zM169 109.5l2.5 1-2.5 1.1zM169 104.4l2.5 1.1-2.5 1zM169 107l2.5 1-2.5 1zM169 112.1l2.5 1-2.5 1zM171.5 110.5h2.5M171.5 105.5h2.5M171.5 108h2.5M171.5 113.1h2.5" fill="none" stroke="#004000" stroke-width=".4"/>
<path d="M128.3 54.7h7.6v5h-7.6z" fill="#c8c8aa" stroke="#800000" stroke-width=".4"/>
<path d="M130.9 58v1.7" fill="none" stroke="#800000" stroke-width=".4"/>
<circle cx="130.8" cy="57.2" r=".75" fill="#feffff" stroke="#800000" stroke-width=".4"/>
<path d="M133.4 58v1.7" fill="none" stroke="#800000" stroke-width=".4"/>
<circle cx="133.4" cy="57.2" r=".75" fill="#feffff" stroke="#800000" stroke-width=".4"/>
<path d="M6.4 34.3h48.3v48.3h-48.3zM130.9 59.7v5.1M133.4 59.7v5.1" fill="none" stroke="#800000" stroke-width=".4"/>
<g fill="#004000" stroke="#004000" stroke-width=".4">
<circle cx="128.3" cy="64.8" r=".5"/>
<circle cx="133.4" cy="67.4" r=".5"/>
</g>
<g font-size="4.6" fill="#000080">
<text x="9" y="12.5">BATERIA</text>
<text x="62.3" y="12.5">Analogos</text>
<text x="128.4" y="12.5">SENSOR STHX TEM/HUM</text>
<text x="11.5" y="40.5">SENSOR HOJA</text>
<text x="64.9" y="40.5">GPS</text>
<text x="113.1" y="40.5">Conexiones</text>
<text x="9" y="88.8">SENSOR FLORA</text>
<text x="115.7" y="88.8">EXTRACTOR</text>
<text x="171.6" y="96.4">I2C 2</text>
</g>
<g font-size="3.4">
<text x="19" y="22.4">R23</text>
<text x="36.7" y="22.4">R24</text>
<text x="85" y="18.3">S.AN1</text>
<text x="110.4" y="18.3">S.AN0</text>
<text x="148.5" y="18.3">STH 0</text>
<text x="171.4" y="18.3">STH 1</text>
<text x="85" y="41.2">GPS</text>
<text x="138.3" y="38.6">J24</text>
<text x="161.2" y="38.6">J23</text>
<text x="112.9" y="46.2">FUSIBLE</text>
<text x="171.4" y="43.7">BUZZER</text>
<text x="34.3" y="49.6">R70</text>
<text x="67.2" y="53.9">C5</text>
<text x="128.2" y="48.3">CV</text>
<text x="39.3" y="56.4">HOJA</text>
<text x="179" y="56.4">J22</text>
<text x="18.1" y="64.8">C2</text>
<text x="77.3" y="61.4">-5 V+</text>
<text x="97.6" y="61.4">-3.3 V+</text>
<text x="112.9" y="64">J18</text>
<text x="135.7" y="66.6">+VIN-</text>
<text x="156.1" y="68.1">R42</text>
<text x="175.6" y="67.4">Q6</text>
<text x="153.6" y="94.5">COOLER</text>
<text x="11.3" y="97">SDA</text>
<text x="75" y="100.4">R31</text>
<text x="85.1" y="100.4">R32</text>
<text x="36.9" y="102.9">R29</text>
<text x="47" y="102.9">R30</text>
<text x="140" y="102.9">D5</text>
<text x="171.4" y="102.1">SEN.PLU</text>
<text x="11.3" y="109.7">SDA</text>
<text x="58.8" y="118.6">Q2</text>
<text x="97.6" y="114.8">3.3V</text>
<text x="123.1" y="116.3">R33</text>
<text x="150.2" y="115.6">Q4</text>
<text x="11.3" y="122.4">SCL</text>
<text x="140" y="125.8">C1</text>
<text x="176.4" y="125">RGB</text>
<text x="97.7" y="127.5">GND</text>
<text x="11.3" y="137.7">SCL</text>
<text x="58.8" y="141.4">Q3</text>
</g>
<g font-size="2.4">
<text x="31.8" y="15.9">A11</text>
<text x="66.1" y="22.3">A9</text>
<text x="81.5" y="21.2">1</text>
<text x="81.5" y="23.8">2</text>
<text x="94" y="22.3">A8</text>
<text x="106.9" y="21.2">1</text>
<text x="106.9" y="23.8">2</text>
<text x="133.4" y="22.3">D22</text>
<text x="145" y="21.2">1</text>
<text x="145" y="23.8">2</text>
<text x="156.2" y="22.3">D23</text>
<text x="167.8" y="21.2">1</text>
<text x="167.8" y="23.8">2</text>
<text x="7.4" y="24.9">VB</text>
<text x="18.9" y="27.3">33K</text>
<text x="36.7" y="27.3">10K</text>
<text x="53.4" y="24.9">VGND</text>
<text x="62.5" y="27.4">VGND</text>
<text x="64.9" y="24.9">5V1</text>
<text x="81.5" y="26.3">3</text>
<text x="92.9" y="24.9">5V1</text>
<text x="106.9" y="26.3">3</text>
<text x="128.5" y="27.4">VGND</text>
<text x="132.1" y="24.9">5V</text>
<text x="145" y="26.3">3</text>
<text x="167.8" y="26.3">3</text>
<text x="84.9" y="31.4">25630301RP2</text>
<text x="110.3" y="31.4">25630301RP2</text>
<text x="148.4" y="31.4">25630301RP2</text>
<text x="171.3" y="31.4">25630301RP2</text>
<text x="146.1" y="41.6">3</text>
<text x="146.2" y="37.6">5V1</text>
<text x="157.7" y="41.6">1</text>
<text x="19.2" y="45.2">5V1</text>
<text x="67.1" y="45.2">RX1</text>
<text x="68.6" y="47.7">5V</text>
<text x="81.5" y="44.1">1</text>
<text x="81.5" y="46.6">2</text>
<text x="146.1" y="46.6">1</text>
<text x="146.1" y="44.1">2</text>
<text x="157.7" y="44.1">2</text>
<text x="157.7" y="46.6">3</text>
<text x="167.7" y="47.7">5V</text>
<text x="175.4" y="46.6">1</text>
<text x="34.3" y="52.6">47K</text>
<text x="65" y="50.3">VGND</text>
<text x="81.5" y="49.2">3</text>
<text x="120.7" y="51.7">2</text>
<text x="120.7" y="49.2">3</text>
<text x="128.1" y="51.3">CONN-SIL2</text>
<text x="138.3" y="51.7">CONN-SIL3</text>
<text x="161.1" y="51.7">CONN-SIL3</text>
<text x="178.9" y="51.7">sw1</text>
<text x="15.3" y="55.4">A2</text>
<text x="35.7" y="59.3">1</text>
<text x="84.9" y="54.2">25630301RP2</text>
<text x="112.9" y="59.3">CONN-SIL3</text>
<text x="120.7" y="54.3">1</text>
<text x="175.4" y="59.3">1</text>
<text x="35.7" y="61.9">2</text>
<text x="35.7" y="64.4">3</text>
<text x="57.3" y="65.5">5V1</text>
<text x="67.2" y="61.8">100nF</text>
<text x="73.8" y="64.4">1</text>
<text x="84.7" y="65.5">3.3V</text>
<text x="94.2" y="64.4">1</text>
<text x="118.3" y="63">5V2</text>
<text x="130.5" y="63.4" transform="rotate(-90 130.5 63.4)">1</text>
<text x="133" y="63.4" transform="rotate(-90 133 63.4)">2</text>
<text x="142.3" y="60.4">5v3</text>
<text x="178.9" y="64.4">sw2</text>
<text x="18" y="67.7">1uF</text>
<text x="39.2" y="69.5">25630301RP2</text>
<text x="73.8" y="67">2</text>
<text x="77.3" y="72">TBLOCK-I2</text>
<text x="94.2" y="67">2</text>
<text x="97.6" y="72">TBLOCK-I2</text>
<text x="120.7" y="72">1</text>
<text x="120.7" y="69.5">2</text>
<text x="120.7" y="67">3</text>
<text x="132.3" y="69.5">1</text>
<text x="132.3" y="72">2</text>
<text x="141" y="70.6">D28</text>
<text x="173" y="70.3">MMBT2222A</text>
<text x="35.6" y="73.1">GND</text>
<text x="112.9" y="77.1">CONN-SIL3</text>
<text x="135.7" y="77.1">TBLOCK-I2</text>
<text x="156.1" y="73">1.5K</text>
<text x="180.4" y="78.2">GND</text>
<text x="21.2" y="93.5">3.3V</text>
<text x="91.5" y="93.5">5V</text>
<text x="19.1" y="100">1</text>
<text x="124.5" y="96">5V</text>
<text x="150" y="97.4">1</text>
<text x="150" y="100">2</text>
<text x="11.3" y="105">26630101RP2</text>
<text x="36.8" y="105.9">10k</text>
<text x="47" y="105.9">10k</text>
<text x="74.9" y="103.4">10k</text>
<text x="85.1" y="103.4">10k</text>
<text x="140" y="105.9">1N4148</text>
<text x="153.5" y="105">TBLOCK-I2</text>
<text x="165.1" y="106.2">5V</text>
<text x="172.9" y="107.6">3</text>
<text x="172.9" y="105.1">4</text>
<text x="19.1" y="112.7">1</text>
<text x="91.5" y="113.8">SDA</text>
<text x="161.5" y="113.8">VGND</text>
<text x="163.8" y="111.2">D29</text>
<text x="163.8" y="108.7">D31</text>
<text x="172.9" y="112.7">1</text>
<text x="172.9" y="110.1">2</text>
<text x="11.3" y="117.7">26630101RP2</text>
<text x="25.9" y="118.9">SDA3.3</text>
<text x="84.7" y="118.9">3.3V</text>
<text x="94.2" y="117.8">1</text>
<text x="113" y="118.9">D25</text>
<text x="150.1" y="118.6">2N3904</text>
<text x="171.3" y="117.7">25630401RP2</text>
<text x="19.1" y="125.4">1</text>
<text x="58.8" y="121.5">BSS138</text>
<text x="97.6" y="122.8">26630101RP2</text>
<text x="123" y="121.3">5.1k</text>
<text x="11.3" y="130.4">26630101RP2</text>
<text x="26.1" y="131.6">SCL3.3</text>
<text x="82.8" y="131.6">VGND</text>
<text x="94.2" y="130.5">1</text>
<text x="140" y="128.8">100uF</text>
<text x="160.5" y="131.6">SDA3.3</text>
<text x="160.7" y="129">SCL3.3</text>
<text x="172.9" y="130.5">3</text>
<text x="172.9" y="127.9">4</text>
<text x="91.5" y="136.6">SCL</text>
<text x="97.6" y="135.5">26630101RP2</text>
<text x="162.9" y="136.6">GND</text>
<text x="163.4" y="134.1">3.3V</text>
<text x="172.9" y="135.5">1</text>
<text x="172.9" y="133">2</text>
<text x="19.1" y="140.6">1</text>
<text x="171.3" y="140.6">25630401RP2</text>
<text x="11.3" y="145.7">26630101RP2</text>
<text x="58.8" y="144.4">BSS138</text>
</g>
</svg>
